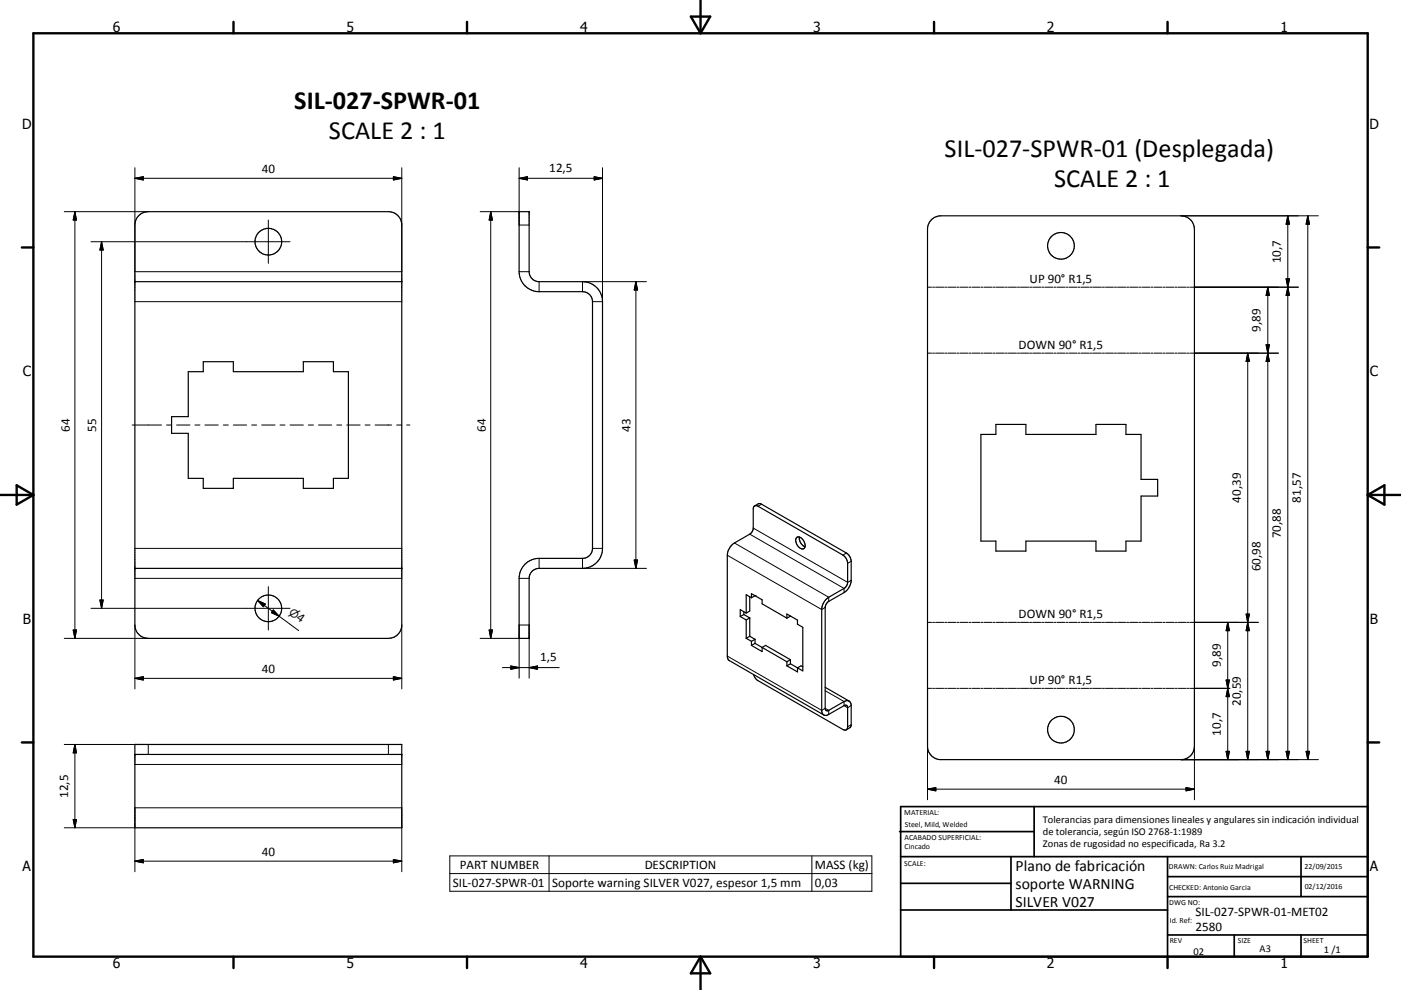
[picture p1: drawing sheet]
<svg xmlns="http://www.w3.org/2000/svg" width="420mm" height="297mm" viewBox="0 0 420 297" stroke-linecap="round" stroke-linejoin="round" font-family="sans-serif">
<g fill="none" stroke="#000" stroke-width=".36">
<path d="M41.8 64.5l1.2-.7 1.4-.3h72a4 4 0 0 1 4.1 4v120a4.1 4.1 0 0 1-4.1 4h-72a4 4 0 0 1-4-4v-120l.5-1.9zM155.6 63.5h3v18a3 3 0 0 0 3 3h13a6 6 0 0 1 6 6v74a6 6 0 0 1-6 6h-13a2.99 2.99 0 0 0-3 3v18h-3v-18a6 6 0 0 1 6-6h13a2.99 2.99 0 0 0 3-3v-74a2.99 2.99 0 0 0-3-3h-13a6 6 0 0 1-6-6zM279.1 66.1l1.1-.9 1.9-.5h72a4.1 4.1 0 0 1 4 4.1v155.1a4 4 0 0 1-4 4h-72a4 4 0 0 1-4-4v-155.1l.2-1.5zM40.4 84.5h80.1M56.4 111.5h4.5v-3h9.1v3h20.9v-3h9.1v3h4.5v32h-4.5v3h-9.1v-3h-20.9v3h-9.1v-3h-4.5v-13.5h-5v-5h5zM294.1 130.3h4.5v-3h9v3h21v-3h9v3h4.5v13.5h5v5h-5v13.5h-4.5v3h-9v-3h-21v3h-9v-3h-4.5zM226.2 151.8l.6-.1 .5 .2 25.4 14.6a3.2 3.2 0 0 1 1.4 2.5v5.7a2.27 2.27 0 0 1-1 1.8l-4.6 2.7a4.8 4.8 0 0 0-2.1 3.3v30.9l.6 1.1-28.7-16.6-.2-1.1v-30.2a4.8 4.8 0 0 1 2.1-3.7l4.6-2.6 .7-.8 .3-.8v-6zM226.3 151.8l1.2-.7 .8 .2 25.5 14.6a3.2 3.2 0 0 1 1.4 2.5v6a4.9 4.9 0 0 1-2.1 3.4l-4.8 2.8-.9 1.4v30.5a.65 .65 0 0 0 .3 .7 .65 .65 0 0 0 .8-.1l4.6-2.6 .8-.3 .7 .1M40.4 170.5h80.1M224.8 179v4.3l-1.1 .6M225.3 179.3l-1.6-.9v5.5M225.3 179.3v-1.2l3.2 1.8v1.3l7.4 4.3"/>
<path d="M226.4 178.7l-1.1 .6M238.9 161.2a2.12 2.12 0 0 1 2.5 2.2 1.01 1.01 0 0 1-.6 1.3 1.01 1.01 0 0 1-1.3-.6 2.39 2.39 0 0 1-.6-2.9zM239.7 161.1a2.85 2.85 0 0 0 1.6 2.9M221.9 185l1.8 1M223 184.4l1.8 1M223 184.4l-1.1 .6M223 183.5v.9M223.7 186v5.5M223.7 191.5l1.6 .9M223.7 183.9l-1.8-1v2.1M224.8 185.4v5.5M224.8 185.4l-1.1 .6"/>
<path d="M224.8 190.9l-1.1 .6M224.8 190.9l1.6 .9M225.3 192.4v1.2M225.3 193.6l3.2 1.9v-1.3M226.4 191.8l-1.1 .6M226.4 191.8v1.2M226.4 193l-1.1 .6M226.4 193l2.1 1.2M228.5 194.2l7.4 4.3M228.5 194.2l1-.6 7.5 4.3M235.9 185.5v-1.3l3.2 1.8v1.3l1.6 .9v13.1l-1.6-.9M235.9 198.5v1.3"/>
<path d="M235.9 199.8l3.2 1.8v-1.2M237 184.8l-1.1 .7M237 197.9l-1.1 .6M237 184.8h.1M237 197.9v1.2M237 199.1l-1.1 .7M237 199.1l2.1 1.3M225.9 202.4l.4 .9 .7 .7 25.7 14.9a.86 .86 0 0 0 1 .1 .86 .86 0 0 0 .4-1v-5.7a.65 .65 0 0 0-.3-.7 .65 .65 0 0 0-.7 .1l-4.9 2.8-.6 .1-.6-.1M240.7 200.1l-.5-.3-1.1 .6M247.4 206.2l7.2 4.1M254.6 210.3l.6 1.1v6l-.3 .8-1.2 .8M40.4 223.4h80.1v24.9h-80.1z"/>
<path d="M40.4 226.3h80.1"/>
<circle cx="80.4" cy="72.5" r="4"/>
<circle cx="318.1" cy="73.8" r="4"/>
<circle cx="80.4" cy="182.5" r="4"/>
<circle cx="318.1" cy="218.9" r="4"/>
</g>
<g fill="none" stroke="#000" stroke-width=".3">
<path d="M40.4 50.3v31.2h80.1v-31.2M40.4 53.5l2.6-.5v1zM40.4 53.5h80.1M117.9 53l2.6 .5-2.6 .5zM155.6 50.3v17.2h3M155.6 53.5h25M155.6 53.5l2.6-.5v1zM178.1 53l2.5 .5-2.5 .5zM180.6 50.3v40.2h-3M19.3 63.5h25.1M22.5 63.5v128M22.5 63.5l.4 2.5h-1z"/>
<path d="M27.3 72.5h59.7M30.5 72.5v110M30.5 72.5l.4 2.5h-1zM80.4 66v13M144 63.5h11.6M147.1 63.5l.5 2.5h-1zM147.1 63.5v128M354.1 64.7h41.2M386.1 64.7v163.2M386.1 64.7l.5 2.6h-1zM392.1 64.7v163.2M392.1 64.7l.5 2.6h-1z"/>
<path d="M40.4 90.5h80.1M155.6 81.5h3M161.6 84.5v3M190.6 84.5v86M190.6 84.5l.6 2.5h-1.1zM193.8 84.5h-19.2v3M278.1 86.2h1.2M279.6 86.2h.6M280.5 86.2h2.4M283.2 86.2h.6M284.2 86.2h2.4M286.9 86.2h.6"/>
<path d="M287.8 86.2h2.4M290.5 86.2h.6M291.4 86.2h2.4M294.1 86.2h.6M295 86.2h2.5M297.8 86.2h.6M298.7 86.2h2.4M301.4 86.2h.6M302.3 86.2h2.5M305.1 86.2h.6M305.9 86.2h2.5M308.7 86.2h.6"/>
<path d="M309.6 86.2h2.4M312.3 86.2h.6M313.2 86.2h2.4M316 86.2h.6M316.9 86.2h2.4M319.6 86.2h.6M320.5 86.2h2.4M323.2 86.2h.6M324.1 86.2h2.5M326.9 86.2h.6M327.8 86.2h2.4M330.5 86.2h.6"/>
<path d="M331.4 86.2h2.4M334.1 86.2h.7M335.1 86.2h2.4M337.8 86.2h.6M338.7 86.2h2.4M341.4 86.2h.6M342.3 86.2h2.5M345.1 86.2h.6M346 86.2h2.4M348.7 86.2h.6M349.6 86.2h2.4M352.3 86.2h.6"/>
<path d="M353.2 86.2h2.5M356 86.2h.6M356.9 86.2h32.4M380.1 86.2v141.7M380.1 86.2l.5 2.5h-1zM385.6 83.6h1l-1 5.1h1zM278.1 105.9h1.2M279.6 105.9h.6M280.5 105.9h2.4M283.2 105.9h.6M284.2 105.9h2.4M286.9 105.9h.6"/>
<path d="M287.8 105.9h2.4M290.5 105.9h.6M291.4 105.9h2.4M294.1 105.9h.6M295 105.9h2.5M297.8 105.9h.6M298.7 105.9h2.4M301.4 105.9h.6M302.3 105.9h2.5M305.1 105.9h.6M305.9 105.9h2.5M308.7 105.9h.6"/>
<path d="M309.6 105.9h2.4M312.3 105.9h.6M313.2 105.9h2.4M316 105.9h.6M316.9 105.9h2.4M319.6 105.9h.6M320.5 105.9h2.4M323.2 105.9h.6M324.1 105.9h2.5M326.9 105.9h.6M327.8 105.9h2.4M330.5 105.9h.6"/>
<path d="M331.4 105.9h2.4M334.1 105.9h.7M335.1 105.9h2.4M337.8 105.9h.6M338.7 105.9h2.4M341.4 105.9h.6M342.3 105.9h2.5M345.1 105.9h.6M346 105.9h2.4M348.7 105.9h.6M349.6 105.9h2.4M352.3 105.9h.6"/>
<path d="M353.2 105.9h2.5M356 105.9h.6M356.9 105.9h26.4M374.1 105.9v122M374.1 105.9l.5 2.5h-1zM379.6 103.4h1l-.5 2.5zM380.1 105.9l.5 2.5h-1zM39.6 127.5h8.8M49.9 127.5h1.5M52.9 127.5h4M58.5 127.5h1.4M61.4 127.5h4"/>
<path d="M67 127.5h1.5M70 127.5h3.9M75.4 127.5h1.5M78.4 127.5h4.1M84 127.5h1.4M87 127.5h3.9M92.4 127.5h1.6M95.5 127.5h3.9M100.9 127.5h1.5M103.9 127.5h4.1M109.5 127.5h1.5M112.5 127.5h4.9"/>
<path d="M118.9 127.5h1.5M121.9 127.5h1M225.8 158.4l28.3 16.3 1.1-.6M228.3 151.3l-1 .6M40.4 173.5h80.1M40.4 164.5h80.1M80.4 176v13M155.6 173.5h3M161.6 167.5v3M174.6 167.5v3h19.2M177.6 164.5h3M190.1 168h1.1l-.6 2.5z"/>
<path d="M218.1 166.6l28.3 16.3 1-.6M220.2 162.9l28.3 16.3v1.2M224.8 160.3l28.3 16.2v1.3M253.8 165.9l-1.1 .6M255.2 168.4l-1.1 .6M19.3 191.5h25.1M21.9 189h1l-.4 2.5zM27.3 182.5h59.7M29.9 180h1l-.4 2.5zM40.4 187.5v19.2M77.2 180.1l6.5 4.8M77.2 180.1l2.3 1.1-.5 .8z"/>
<path d="M81.9 183l1.8 1.9-2.3-1.1zM83.7 184.9l5.8 4.3M120.5 187.5v19.2M144 191.5h11.6M146.6 189h1l-.5 2.5zM153.2 199.8l2.4 .5-2.4 .5zM218.1 196.8l28.3 16.3 1-.6 1.1 .6v1.2M278.1 186.7h1.2M279.6 186.7h.6M280.5 186.7h2.4M283.2 186.7h.6M284.2 186.7h2.4"/>
<path d="M286.9 186.7h.6M287.8 186.7h2.4M290.5 186.7h.6M291.4 186.7h2.4M294.1 186.7h.6M295 186.7h2.5M297.8 186.7h.6M298.7 186.7h2.4M301.4 186.7h.6M302.3 186.7h2.5M305.1 186.7h.6M305.9 186.7h2.5"/>
<path d="M308.7 186.7h.6M309.6 186.7h2.4M312.3 186.7h.6M313.2 186.7h2.4M316 186.7h.6M316.9 186.7h2.4M319.6 186.7h.6M320.5 186.7h2.4M323.2 186.7h.6M324.1 186.7h2.5M326.9 186.7h.6M327.8 186.7h2.4"/>
<path d="M330.5 186.7h.6M331.4 186.7h2.4M334.1 186.7h.7M335.1 186.7h2.4M337.8 186.7h.6M338.7 186.7h2.4M341.4 186.7h.6M342.3 186.7h2.5M345.1 186.7h.6M346 186.7h2.4M348.7 186.7h.6M349.6 186.7h2.4"/>
<path d="M352.3 186.7h.6M353.2 186.7h2.5M356 186.7h.6M356.9 186.7h20.4M368.1 186.7v41.2M368.1 186.7l.5 2.5h-1zM373.6 184.2h1l-.5 2.5zM374.1 186.7l.5 2.5h-1zM40.4 203.5h80.1M40.4 203.5l2.6-.5v1zM117.9 203l2.6 .5-2.6 .5zM150.6 200.3h17.1"/>
<path d="M155.6 203.5v-16h3v16M158.6 200.3l2.6-.5v1zM247.4 207.2l5.7 3.3v1.2l1 .6 1.1-.6M255.2 217.4l-1.1 .6M279.3 206.5h-1.2v33.4M279.6 206.5h.6M280.5 206.5h2.4M283.2 206.5h.6M284.2 206.5h2.4M286.9 206.5h.6M287.8 206.5h2.4M290.5 206.5h.6"/>
<path d="M291.4 206.5h2.4M294.1 206.5h.6M295 206.5h2.5M297.8 206.5h.6M298.7 206.5h2.4M301.4 206.5h.6M302.3 206.5h2.5M305.1 206.5h.6M305.9 206.5h2.5M308.7 206.5h.6M309.6 206.5h2.4M312.3 206.5h.6"/>
<path d="M313.2 206.5h2.4M316 206.5h.6M316.9 206.5h2.4M319.6 206.5h.6M320.5 206.5h2.4M323.2 206.5h.6M324.1 206.5h2.5M326.9 206.5h.6M327.8 206.5h2.4M330.5 206.5h.6M331.4 206.5h2.4M334.1 206.5h.7"/>
<path d="M335.1 206.5h2.4M337.8 206.5h.6M338.7 206.5h2.4M341.4 206.5h.6M342.3 206.5h2.5M345.1 206.5h.6M346 206.5h2.4M348.7 206.5h.6M349.6 206.5h2.4M352.3 206.5h.6M353.2 206.5h2.5M356 206.5h.6"/>
<path d="M356.9 206.5h11.8M358.1 206.5v33.4M367.6 204h1l-.5 2.5zM368.1 206.5l.5 2.5h-1zM19.3 223.4h25.1v2.9M22.5 223.4v24.9M22.5 223.4l.4 2.5h-1zM40.4 229.3h80.1M116.4 223.4v2.9M278.1 236.8h80M278.1 236.8l2.5-.5v1zM354.1 227.9h41.2"/>
<path d="M355.6 236.3l2.5 .5-2.5 .5zM367.6 225.4h1l-.5 2.5zM373.6 225.4h1l-.5 2.5zM379.6 225.4h1l-.5 2.5zM385.6 225.4h1l-.5 2.5zM391.6 225.4h1l-.5 2.5zM19.3 248.3h21.1M21.9 245.9h1l-.4 2.4zM40.4 258.4l2.6-.6v1.1zM40.4 258.4h80.1M117.9 257.8l2.6 .6-2.6 .5zM134.9 256.8h126.5v10.6h-126.5z"/>
<path d="M164.6 256.8v10.6M243.4 256.8v10.6M40.4 261.5v-19.1h80.1v19.1M134.9 262.1h126.5"/>
</g>
<circle cx="226.4" cy="178.7" r=".18" fill="#000"/>
<g fill="none" stroke="#000" stroke-width=".71">
<path d="M10 10h400v277h-400zM70 6.6v3.4M140 6.6v3.4M207.1 5h5.8l-2.9 5zM210 0v10M280 6.6v3.4M350 6.6v3.4M6.6 74.2h3.4M410 74.2h3.5M0 148.5h10M5 145.6l5 2.9-5 2.9zM410 148.5h10.1"/>
<path d="M410 148.5l5.1-2.9v5.8zM6.6 222.7h3.4M410 222.7h3.5M70 287v3.4M140 287v3.4M210 287v10M210 287l2.9 5h-5.8zM280 287v3.4M350 287v3.4"/>
</g>
<g fill="none" stroke="#000" stroke-width=".51">
<path d="M269.7 249.5h40.3M270 242h140v45h-140zM270 257h140M303.1 257v16M310 242v15M350 257v30M390.1 257v12M270 265h33.1M270 273h80M350 269h60M350 263h60M350 280.5h60"/>
<path d="M370 280.5v6.5M390.1 280.5v6.5"/>
</g>
<g fill="#000" stroke="#000" stroke-width=".3">
<path d="M40.4 53.5l2.6-.5v1zM117.9 53l2.6 .5-2.6 .5zM155.6 53.5l2.6-.5v1zM178.1 53l2.5 .5-2.5 .5zM22.5 63.5l.4 2.5h-1zM30.5 72.5l.4 2.5h-1zM147.1 63.5l.5 2.5h-1zM386.1 64.7l.5 2.6h-1zM392.1 64.7l.5 2.6h-1zM190.6 84.5l.6 2.5h-1.1zM380.1 86.2l.5 2.5h-1zM385.6 83.6h1l-.5 2.6z"/>
<path d="M386.1 86.2l.5 2.5h-1zM374.1 105.9l.5 2.5h-1zM379.6 103.4h1l-.5 2.5zM380.1 105.9l.5 2.5h-1zM190.1 168h1.1l-.6 2.5zM21.9 189h1l-.4 2.5zM29.9 180h1l-.4 2.5zM77.2 180.1l2.3 1.1-.5 .8zM81.9 183l1.8 1.9-2.3-1.1zM146.6 189h1l-.5 2.5zM158.6 200.3l2.6-.5v1zM368.1 186.7l.5 2.5h-1z"/>
<path d="M373.6 184.2h1l-.5 2.5zM374.1 186.7l.5 2.5h-1zM40.4 203.5l2.6-.5v1zM117.9 203l2.6 .5-2.6 .5zM153.2 199.8l2.4 .5-2.4 .5zM367.6 204h1l-.5 2.5zM368.1 206.5l.5 2.5h-1zM22.5 223.4l.4 2.5h-1zM278.1 236.8l2.5-.5v1zM355.6 236.3l2.5 .5-2.5 .5zM367.6 225.4h1l-.5 2.5zM373.6 225.4h1l-.5 2.5z"/>
<path d="M379.6 225.4h1l-.5 2.5zM385.6 225.4h1l-.5 2.5zM391.6 225.4h1l-.5 2.5zM21.9 245.9h1l-.4 2.4zM40.4 258.4l2.6-.6v1.1zM117.9 257.8l2.6 .6-2.6 .5z"/>
</g>
<g font-size="7.9">
<text x="88.2" y="32.6">SIL-027-SPWR-01</text>
<text x="98.6" y="41.6">SCALE 2 : 1</text>
<text x="283.2" y="47.1">SIL-027-SPWR-01 (Desplegada)</text>
<text x="316.1" y="56">SCALE 2 : 1</text>
</g>
<g font-size="4.7">
<text x="304.5" y="261.2">Plano de fabricación</text>
<text x="304.5" y="266.6">soporte WARNING</text>
<text x="304.5" y="272">SILVER V027</text>
</g>
<g font-size="4.2">
<text x="33.9" y="9.6">6</text>
<text x="103.9" y="9.6">5</text>
<text x="173.9" y="9.6">4</text>
<text x="243.8" y="9.6">3</text>
<text x="313.9" y="9.6">2</text>
<text x="383.9" y="9.6">1</text>
<text x="6.7" y="38.7">D</text>
<text x="410.5" y="38.7">D</text>
<text x="6.9" y="112.9">C</text>
<text x="410.7" y="112.9">C</text>
<text x="6.9" y="187.1">B</text>
<text x="410.7" y="187.1">B</text>
<text x="6.8" y="261.4">A</text>
<text x="410.7" y="261.4">A</text>
<text x="33.9" y="290.4">6</text>
<text x="103.9" y="290.4">5</text>
<text x="173.9" y="290.4">4</text>
<text x="243.8" y="290.4">3</text>
<text x="313.9" y="290.4">2</text>
<text x="383.9" y="290.4">1</text>
</g>
<g font-size="3.9">
<text x="78.5" y="52">40</text>
<text x="164.7" y="51.5">12,5</text>
<text x="384" y="78.9" transform="rotate(-90 384 78.9)">10,7</text>
<text x="308.7" y="84.8">UP 90° R1,5</text>
<text x="378" y="99.6" transform="rotate(-90 378 99.6)">9,89</text>
<text x="305.4" y="104.6">DOWN 90° R1,5</text>
<text x="20.9" y="129.5" transform="rotate(-90 20.9 129.5)">64</text>
<text x="28.9" y="129.5" transform="rotate(-90 28.9 129.5)">55</text>
<text x="145.6" y="129.5" transform="rotate(-90 145.6 129.5)">64</text>
<text x="189.1" y="129.5" transform="rotate(-90 189.1 129.5)">43</text>
<text x="372" y="150.8" transform="rotate(-90 372 150.8)">40,39</text>
<text x="390" y="150.8" transform="rotate(-90 390 150.8)">81,57</text>
<text x="384" y="161.5" transform="rotate(-90 384 161.5)">70,88</text>
<text x="378" y="171.4" transform="rotate(-90 378 171.4)">60,98</text>
<text x="88.6" y="185.8" transform="rotate(36 88.6 185.8)">4</text>
<text x="305.4" y="185.4">DOWN 90° R1,5</text>
<text x="78.5" y="201.9">40</text>
<text x="162" y="198.2">1,5</text>
<text x="366" y="200.1" transform="rotate(-90 366 200.1)">9,89</text>
<text x="308.7" y="205.2">UP 90° R1,5</text>
<text x="372" y="211.8" transform="rotate(-90 372 211.8)">20,59</text>
<text x="366" y="220.7" transform="rotate(-90 366 220.7)">10,7</text>
<text x="20.4" y="239.4" transform="rotate(-90 20.4 239.4)">12,5</text>
<text x="316.1" y="235.2">40</text>
<text x="78.5" y="256.8">40</text>
<text x="137.8" y="260.7">PART NUMBER</text>
<text x="193.3" y="260.7">DESCRIPTION</text>
<text x="244.3" y="260.8">MASS (kg)</text>
<text x="135.8" y="266">SIL-027-SPWR-01</text>
<text x="165.5" y="266">Soporte warning SILVER V027, espesor 1,5 mm</text>
<text x="244.3" y="266">0,03</text>
<text x="358.4" y="274.9">SIL-027-SPWR-01-MET02</text>
<text x="358.4" y="279.4">2580</text>
</g>
<text font-size="3.3" x="86.4" y="184.1" transform="rotate(36 86.4 184.1)">⌀</text>
<g font-size="3.1">
<text x="312.7" y="246.8">Tolerancias para dimensiones lineales y angulares sin indicación individual</text>
<text x="312.7" y="250.4">de tolerancia, según ISO 2768-1:1989</text>
<text x="312.7" y="254">Zonas de rugosidad no especificada, Ra 3.2</text>
<text x="357.8" y="286.5">02</text>
<text x="377.6" y="285.6">A3</text>
<text x="396.9" y="285.9">1 /1</text>
</g>
<g font-size="2.4">
<text x="271.1" y="244.4">MATERIAL:</text>
<text x="271.2" y="252">ACABADO SUPERFICIAL:</text>
<text x="271.3" y="248">Steel, Mild, Welded</text>
<text x="271.2" y="254.7">Cincado</text>
<text x="271.1" y="259.7">SCALE:</text>
<text x="350.4" y="260.8">DRAWN: Carlos Ruiz Madrigal</text>
<text x="391.1" y="260.6">22/09/2015</text>
<text x="350.5" y="267">CHECKED: Antonio Garcia</text>
<text x="391.2" y="266.7">02/12/2016</text>
<text x="350.5" y="271.4">DWG NO:</text>
<text x="350.7" y="276.9">Id. Ref:</text>
<text x="350.7" y="282.8">REV</text>
<text x="371.1" y="282.9">SIZE</text>
<text x="390.8" y="283">SHEET</text>
</g>
</svg>
